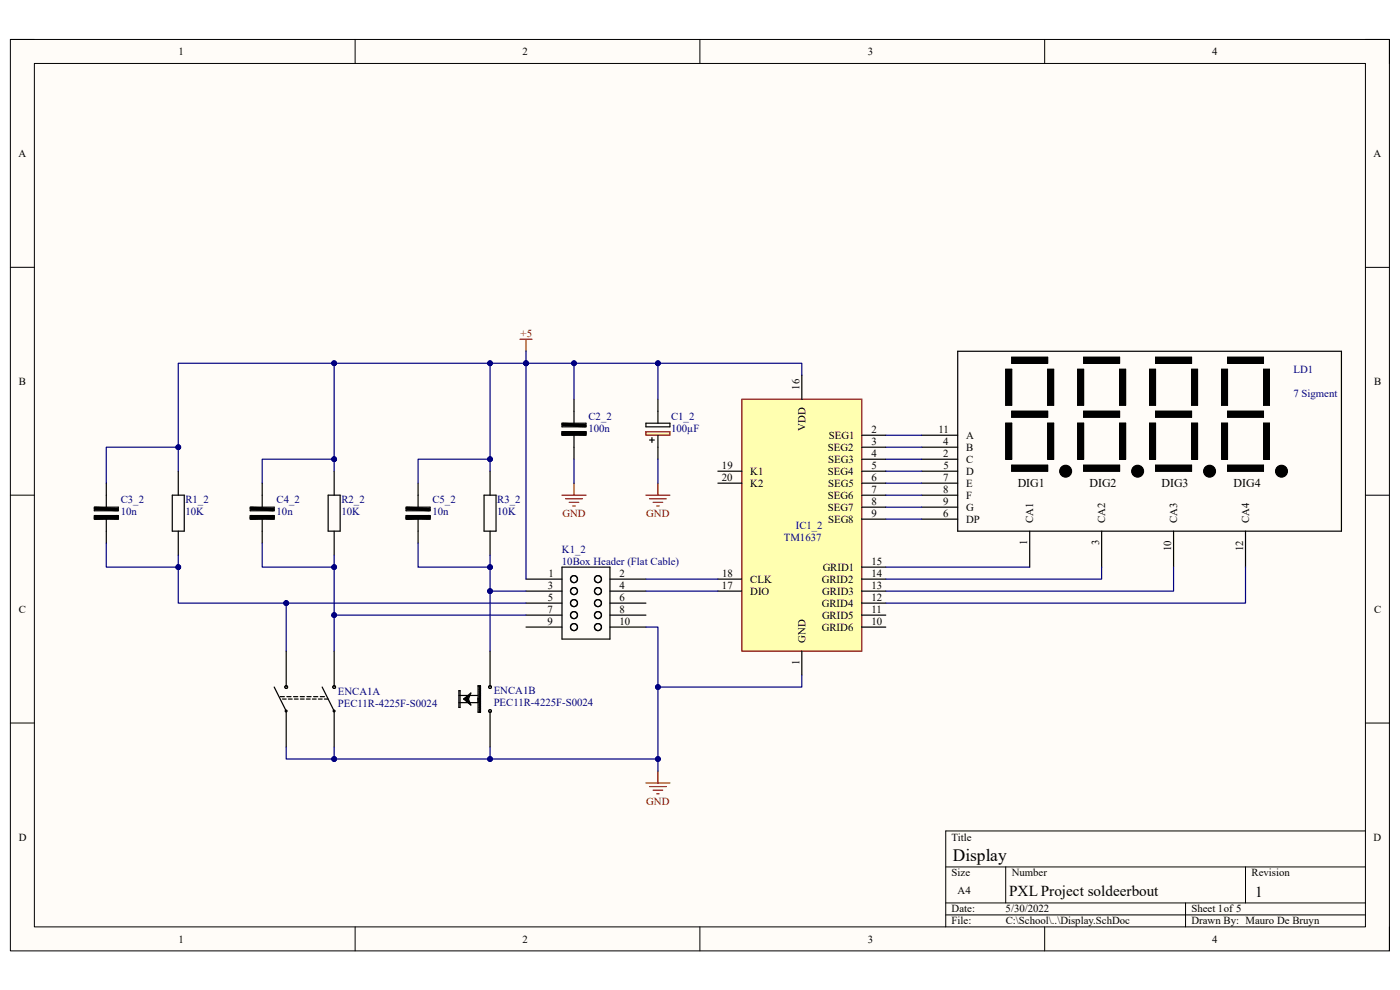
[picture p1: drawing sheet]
<svg xmlns="http://www.w3.org/2000/svg" width="297mm" height="210mm" viewBox="0 0 297 210" stroke-linecap="round" stroke-linejoin="round" font-family="sans-serif">
<path d="M2.2 8.4h292.6v193.3h-292.6z" fill-rule="evenodd" fill="#fffcf8"/>
<path d="M2.2 8.4h292.6v193.3h-292.6z" fill="none" stroke="#000" stroke-width=".21"/>
<path d="M7.3 13.5h282.4v183.1h-282.4z" fill-rule="evenodd" fill="#fffcf8"/>
<g fill="none" stroke="#000" stroke-width=".21">
<path d="M2.2 8.4h5.1M7.3 13.5h282.4v183.1h-282.4zM75.3 8.4v5.1M148.5 8.4v5.1M221.6 8.4v5.1M289.7 8.4h5.1v5.1M2.2 56.7h5.1M289.7 56.7h5.1M213.4 78.3h1.2v7.7h-1.2zM214.6 75.8h7.7v1.3h-7.7zM222.3 78.3h1.2v7.7h-1.2zM228.6 78.3h1.3v7.7h-1.3z"/>
<path d="M229.9 75.8h7.6v1.3h-7.6zM237.5 78.3h1.3v7.7h-1.3zM243.9 78.3h1.3v7.7h-1.3zM245.2 75.8h7.6v1.3h-7.6zM252.8 78.3h1.3v7.7h-1.3zM259.2 78.3h1.2v7.7h-1.2zM260.4 75.8h7.7v1.3h-7.7zM268.1 78.3h1.2v7.7h-1.2zM213.4 89.8h1.2v7.6h-1.2zM214.6 87.2h7.7v1.3h-7.7zM214.6 98.7h7.7v1.3h-7.7zM222.3 89.8h1.2v7.6h-1.2z"/>
<path d="M228.6 89.8h1.3v7.6h-1.3zM229.9 87.2h7.6v1.3h-7.6zM229.9 98.7h7.6v1.3h-7.6zM237.5 89.8h1.3v7.6h-1.3zM243.9 89.8h1.3v7.6h-1.3zM245.2 87.2h7.6v1.3h-7.6zM245.2 98.7h7.6v1.3h-7.6zM252.8 89.8h1.3v7.6h-1.3zM259.2 89.8h1.2v7.6h-1.2zM260.4 87.2h7.7v1.3h-7.7zM260.4 98.7h7.7v1.3h-7.7zM268.1 89.8h1.2v7.6h-1.2z"/>
<path d="M2.2 105h5.1M289.7 105.1h5.1M2.2 153.4h5.1M289.7 153.4h5.1M289.7 176.3h-89.1v20.3M75.3 196.6v5.1M148.5 196.6v5.1M200.6 183.9h89.1M200.6 191.5h89.1M200.6 194.1h89.1M213.4 183.9v7.6M221.6 196.6v5.1"/>
<path d="M251.5 191.5v5.1M264.2 183.9v7.6M294.8 196.6v5.1"/>
<circle cx="226.1" cy="100" r="1.27"/>
<circle cx="226.1" cy="100" r="1.11"/>
<circle cx="241.3" cy="100" r="1.11"/>
<circle cx="241.3" cy="100" r="1.27"/>
<circle cx="256.6" cy="100" r="1.27"/>
<circle cx="256.6" cy="100" r="1.11"/>
<circle cx="271.9" cy="100" r="1.27"/>
<circle cx="271.9" cy="100" r="1.11"/>
</g>
<g fill="none" stroke="#000" stroke-width=".25">
<path d="M203.2 74.5h81.4v38.2h-81.4zM195.5 100h7.7M195.5 97.4h7.7M195.5 94.9h7.7M195.5 92.3h7.7M195.5 110.1h7.7M195.5 107.6h7.7M195.5 105.1h7.7M195.5 102.5h7.7M218.5 112.7v7.6M233.7 112.7v7.6M249 112.7v7.6"/>
<path d="M264.2 112.7v7.6"/>
</g>
<g fill="#000">
<path d="M213.4 78.3h1.2v7.7h-1.2z" fill-rule="evenodd"/>
<path d="M214.6 75.8h7.7v1.3h-7.7z" fill-rule="evenodd"/>
<path d="M222.3 78.3h1.2v7.7h-1.2z" fill-rule="evenodd"/>
<path d="M228.6 78.3h1.3v7.7h-1.3z" fill-rule="evenodd"/>
<path d="M229.9 75.8h7.6v1.3h-7.6z" fill-rule="evenodd"/>
<path d="M237.5 78.3h1.3v7.7h-1.3z" fill-rule="evenodd"/>
<path d="M243.9 78.3h1.3v7.7h-1.3z" fill-rule="evenodd"/>
<path d="M245.2 75.8h7.6v1.3h-7.6z" fill-rule="evenodd"/>
<path d="M252.8 78.3h1.3v7.7h-1.3z" fill-rule="evenodd"/>
<path d="M259.2 78.3h1.2v7.7h-1.2z" fill-rule="evenodd"/>
<path d="M260.4 75.8h7.7v1.3h-7.7z" fill-rule="evenodd"/>
<path d="M268.1 78.3h1.2v7.7h-1.2z" fill-rule="evenodd"/>
<path d="M213.4 89.8h1.2v7.6h-1.2z" fill-rule="evenodd"/>
<path d="M214.6 87.2h7.7v1.3h-7.7z" fill-rule="evenodd"/>
<path d="M214.6 98.7h7.7v1.3h-7.7z" fill-rule="evenodd"/>
<path d="M222.3 89.8h1.2v7.6h-1.2z" fill-rule="evenodd"/>
<path d="M228.6 89.8h1.3v7.6h-1.3z" fill-rule="evenodd"/>
<path d="M229.9 87.2h7.6v1.3h-7.6z" fill-rule="evenodd"/>
<path d="M229.9 98.7h7.6v1.3h-7.6z" fill-rule="evenodd"/>
<path d="M237.5 89.8h1.3v7.6h-1.3z" fill-rule="evenodd"/>
<path d="M243.9 89.8h1.3v7.6h-1.3z" fill-rule="evenodd"/>
<path d="M245.2 87.2h7.6v1.3h-7.6z" fill-rule="evenodd"/>
<path d="M245.2 98.7h7.6v1.3h-7.6z" fill-rule="evenodd"/>
<path d="M252.8 89.8h1.3v7.6h-1.3z" fill-rule="evenodd"/>
<path d="M259.2 89.8h1.2v7.6h-1.2z" fill-rule="evenodd"/>
<path d="M260.4 87.2h7.7v1.3h-7.7z" fill-rule="evenodd"/>
<path d="M260.4 98.7h7.7v1.3h-7.7z" fill-rule="evenodd"/>
<path d="M268.1 89.8h1.2v7.6h-1.2z" fill-rule="evenodd"/>
<circle cx="226.1" cy="100" r="1.27"/>
<circle cx="241.3" cy="100" r="1.27"/>
<circle cx="256.6" cy="100" r="1.27"/>
<circle cx="271.9" cy="100" r="1.27"/>
</g>
<path d="M157.4 84.7h25.4v53.4h-25.4z" fill-rule="evenodd" fill="#ffffb0"/>
<path d="M157.4 84.7h25.4v53.4h-25.4z" fill="none" stroke="#800000" stroke-width=".25"/>
<g fill="none" stroke="#000" stroke-width=".25">
<path d="M170.1 79.6v5.1M152.3 100h5.1M182.8 92.3h5.1M182.8 94.9h5.1M182.8 97.4h5.1M182.8 100h5.1M152.3 102.5h5.1M182.8 102.5h5.1M182.8 105.1h5.1M182.8 107.6h5.1M182.8 110.1h5.1M152.3 122.9h5.1"/>
<path d="M152.3 125.4h5.1M170.1 138.1v5.1M182.8 133h5.1M182.8 122.9h5.1M182.8 125.4h5.1M182.8 120.3h5.1M182.8 127.9h5.1M182.8 130.5h5.1"/>
</g>
<path d="M137 91.6h5.1v.7h-5.1z" fill-rule="evenodd" fill="#ffffb0"/>
<g fill="none" stroke="#800000" stroke-width=".25">
<path d="M110.3 72h2.6M111.6 72v2.5M137 91.6h5.1v.7h-5.1zM119.2 105h5.1M120 105.8h3.5M120.8 106.6h2M121.5 107.3h.5M121.8 102.5v2.5M137 105h5.1M137.8 105.8h3.6M138.6 106.6h2M139.3 107.3h.5"/>
<path d="M139.6 102.5v2.5M137 166.1h5.1M137.8 166.9h3.6M138.6 167.6h2M139.3 168.4h.5M139.6 163.6v2.5"/>
</g>
<g fill="none" stroke="#000" stroke-width=".25">
<path d="M37.8 100v5M70.9 100v5M104 100v5M119.2 89.8h5.1v.7h-5.1zM119.2 91.6h5.1v.7h-5.1zM121.8 84.7v5.1M121.8 92.3v5.1M137 89.8h5.1v.7h-5.1zM137.8 93.3h1M138.3 92.8v1.1M139.6 84.7v5.1M139.6 92.3v5.1"/>
<path d="M20 107.6h5.1v.8h-5.1zM20 109.4h5.1v.7h-5.1zM22.6 102.5v5.1M22.6 110.1v5.1M36.5 105h2.6v7.7h-2.6zM37.8 112.7v5.1M53.1 107.6h5.1v.8h-5.1zM53.1 109.4h5.1v.7h-5.1zM55.6 102.5v5.1M55.6 110.1v5.1M69.6 105h2.6v7.7h-2.6zM70.9 112.7v5.1"/>
<path d="M86.2 107.6h5v.8h-5zM86.2 109.4h5v.7h-5zM88.7 102.5v5.1M88.7 110.1v5.1M102.7 105h2.5v7.7h-2.5zM104 112.7v5.1M60.7 138.1v7.6M70.9 138.1v7.6M104 138.1v7.6M111.6 122.9h7.6M111.6 125.4h7.6M111.6 127.9h7.6"/>
<path d="M111.6 130.5h7.6M111.6 133h7.6M119.2 120.3h10.2v15.3h-10.2zM129.4 122.9h7.6M129.4 125.4h7.6M129.4 127.9h7.6M129.4 130.5h7.6M129.4 133h7.6M58.2 145.7l2.5 5.1v7.7M59.4 147.8h.9M59.9 148.3h.8M60.6 150.7h.3v.3h-.3z"/>
<path d="M60.9 147.8h.8M61.2 148.3h.8M62.3 147.8h.9M62.5 148.3h.8M63.7 147.8h.9M63.7 148.3h.8M65 148.3h.8M65.1 147.8h.9M66.3 148.3h.8M66.5 147.8h.9M67.6 148.3h.7M68 147.8h.8"/>
<path d="M68.3 145.7l2.6 5.1v7.7M68.8 148.3h.8M70.8 150.7h.2v.3h-.2zM97.4 146.5h.2v3.6h-.2zM97.4 147.5h4M97.4 149.1h4M98.4 148.3l1.5-1.3-.5 1.3 .5 1.3zM98.4 148.3l1.2-.8-1 .8 1 1-.7-1 .5 .5-.5-.8 .5-.2-.3 .5 .3 .2M101.4 145.5h.5v5.6h-.5zM101.7 145.5v5.6l.2-.3-.2-.2 .2-.3-.2-.2 .2-.3-.2-.2 .2-.3-.2-.2 .2-.3h-.2M101.9 145.5l-.2 .2 .2 .3-.2 .3 .2 .2-.2 .3 .2 .2-.2 .3 .2 .2-.2 .3 .2 .2-.5 .3h.3l.2 .2h-.2M104 150.8v7.7"/>
<circle cx="121.8" cy="133" r=".74"/>
<circle cx="121.8" cy="122.9" r=".74"/>
<circle cx="121.8" cy="130.5" r=".74"/>
<circle cx="121.8" cy="125.4" r=".74"/>
<circle cx="121.8" cy="127.9" r=".74"/>
<circle cx="126.9" cy="125.4" r=".74"/>
<circle cx="126.9" cy="127.9" r=".74"/>
<circle cx="126.9" cy="122.9" r=".74"/>
<circle cx="126.9" cy="133" r=".74"/>
<circle cx="126.9" cy="130.5" r=".74"/>
</g>
<path d="M119.5 90l4.6 .3M119.5 91.8l4.6 .3M124.1 91.8l-4.6 .3M20.3 107.8l4.5 .3M20.3 109.6l4.5 .3M24.8 109.6l-4.5 .3M53.3 107.8l4.6 .3M53.3 109.6l4.6 .3M57.9 109.6l-4.6 .3M86.4 107.8l4.6 .3M86.4 109.6l4.6 .3M91 109.6l-4.6 .3" fill="none" stroke="#000" stroke-width=".76"/>
<g fill="none" stroke="#000" stroke-width=".21">
<circle cx="60.7" cy="145.7" r=".31"/>
<circle cx="70.9" cy="145.7" r=".31"/>
<circle cx="104" cy="150.8" r=".31"/>
<circle cx="104" cy="145.7" r=".31"/>
</g>
<g fill="none" stroke="#000080" stroke-width=".25">
<path d="M111.6 74.5v2.6h10.2M187.9 92.3h7.6M187.9 94.9h7.6M187.9 97.4h7.6M187.9 100h7.6M187.9 102.5h7.6M187.9 105.1h7.6M187.9 107.6h7.6M187.9 110.1h7.6M187.9 120.3h30.6M233.7 120.3v2.6h-45.8M249 120.3v5.1h-61.1"/>
<path d="M264.2 120.3v7.6h-76.3"/>
</g>
<circle cx="121.8" cy="77.1" r=".51" fill="#000080"/>
<circle cx="121.8" cy="77.1" r=".51" fill="none" stroke="#000080" stroke-width=".21"/>
<circle cx="111.6" cy="77.1" r=".51" fill="#000080"/>
<circle cx="111.6" cy="77.1" r=".51" fill="none" stroke="#000080" stroke-width=".21"/>
<path d="M104 97.4h-15.3v5.1" fill="none" stroke="#000080" stroke-width=".25"/>
<circle cx="104" cy="97.4" r=".51" fill="#000080"/>
<circle cx="104" cy="97.4" r=".51" fill="none" stroke="#000080" stroke-width=".21"/>
<path d="M70.9 97.4h-15.3v5.1" fill="none" stroke="#000080" stroke-width=".25"/>
<circle cx="70.9" cy="97.4" r=".51" fill="#000080"/>
<circle cx="70.9" cy="97.4" r=".51" fill="none" stroke="#000080" stroke-width=".21"/>
<path d="M37.8 94.9h-15.2v7.6" fill="none" stroke="#000080" stroke-width=".25"/>
<circle cx="37.8" cy="94.9" r=".51" fill="#000080"/>
<circle cx="37.8" cy="94.9" r=".51" fill="none" stroke="#000080" stroke-width=".21"/>
<path d="M22.6 115.2v5.1h15.2v-2.5" fill="none" stroke="#000080" stroke-width=".25"/>
<circle cx="37.8" cy="120.3" r=".51" fill="#000080"/>
<circle cx="37.8" cy="120.3" r=".51" fill="none" stroke="#000080" stroke-width=".21"/>
<path d="M55.6 115.2v5.1h15.3v-2.5" fill="none" stroke="#000080" stroke-width=".25"/>
<circle cx="70.9" cy="120.3" r=".51" fill="#000080"/>
<circle cx="70.9" cy="120.3" r=".51" fill="none" stroke="#000080" stroke-width=".21"/>
<path d="M88.7 115.2v5.1h15.3v-2.5" fill="none" stroke="#000080" stroke-width=".25"/>
<circle cx="104" cy="120.3" r=".51" fill="#000080"/>
<circle cx="104" cy="120.3" r=".51" fill="none" stroke="#000080" stroke-width=".21"/>
<path d="M111.6 77.1v45.8M121.8 97.4v5.1M139.6 97.4v5.1M137 122.9h15.3M137 125.4h15.3" fill="none" stroke="#000080" stroke-width=".25"/>
<circle cx="111.6" cy="77.1" r=".51" fill="#000080"/>
<circle cx="111.6" cy="77.1" r=".51" fill="none" stroke="#000080" stroke-width=".21"/>
<path d="M104 120.3v5.1h7.6" fill="none" stroke="#000080" stroke-width=".25"/>
<circle cx="104" cy="125.4" r=".51" fill="#000080"/>
<circle cx="104" cy="125.4" r=".51" fill="none" stroke="#000080" stroke-width=".21"/>
<circle cx="104" cy="120.3" r=".51" fill="#000080"/>
<circle cx="104" cy="120.3" r=".51" fill="none" stroke="#000080" stroke-width=".21"/>
<path d="M70.9 120.3v10.2h40.7" fill="none" stroke="#000080" stroke-width=".25"/>
<circle cx="70.9" cy="130.5" r=".51" fill="#000080"/>
<circle cx="70.9" cy="130.5" r=".51" fill="none" stroke="#000080" stroke-width=".21"/>
<circle cx="70.9" cy="120.3" r=".51" fill="#000080"/>
<circle cx="70.9" cy="120.3" r=".51" fill="none" stroke="#000080" stroke-width=".21"/>
<path d="M121.8 84.7v-7.6h17.8v7.6" fill="none" stroke="#000080" stroke-width=".25"/>
<circle cx="139.6" cy="77.1" r=".51" fill="#000080"/>
<circle cx="139.6" cy="77.1" r=".51" fill="none" stroke="#000080" stroke-width=".21"/>
<circle cx="121.8" cy="77.1" r=".51" fill="#000080"/>
<circle cx="121.8" cy="77.1" r=".51" fill="none" stroke="#000080" stroke-width=".21"/>
<path d="M139.6 77.1h30.5v2.5" fill="none" stroke="#000080" stroke-width=".25"/>
<circle cx="139.6" cy="77.1" r=".51" fill="#000080"/>
<circle cx="139.6" cy="77.1" r=".51" fill="none" stroke="#000080" stroke-width=".21"/>
<path d="M111.6 77.1h-73.8v22.9" fill="none" stroke="#000080" stroke-width=".25"/>
<circle cx="111.6" cy="77.1" r=".51" fill="#000080"/>
<circle cx="111.6" cy="77.1" r=".51" fill="none" stroke="#000080" stroke-width=".21"/>
<circle cx="104" cy="77.1" r=".51" fill="#000080"/>
<circle cx="104" cy="77.1" r=".51" fill="none" stroke="#000080" stroke-width=".21"/>
<circle cx="70.9" cy="77.1" r=".51" fill="#000080"/>
<circle cx="70.9" cy="77.1" r=".51" fill="none" stroke="#000080" stroke-width=".21"/>
<circle cx="37.8" cy="94.9" r=".51" fill="#000080"/>
<circle cx="37.8" cy="94.9" r=".51" fill="none" stroke="#000080" stroke-width=".21"/>
<path d="M70.9 77.1v22.9" fill="none" stroke="#000080" stroke-width=".25"/>
<circle cx="70.9" cy="97.4" r=".51" fill="#000080"/>
<circle cx="70.9" cy="97.4" r=".51" fill="none" stroke="#000080" stroke-width=".21"/>
<circle cx="70.9" cy="77.1" r=".51" fill="#000080"/>
<circle cx="70.9" cy="77.1" r=".51" fill="none" stroke="#000080" stroke-width=".21"/>
<path d="M104 77.1v22.9" fill="none" stroke="#000080" stroke-width=".25"/>
<circle cx="104" cy="97.4" r=".51" fill="#000080"/>
<circle cx="104" cy="97.4" r=".51" fill="none" stroke="#000080" stroke-width=".21"/>
<circle cx="104" cy="77.1" r=".51" fill="#000080"/>
<circle cx="104" cy="77.1" r=".51" fill="none" stroke="#000080" stroke-width=".21"/>
<path d="M137 133h2.6v12.7h30.5v-2.5" fill="none" stroke="#000080" stroke-width=".25"/>
<circle cx="139.6" cy="145.7" r=".51" fill="#000080"/>
<circle cx="139.6" cy="145.7" r=".51" fill="none" stroke="#000080" stroke-width=".21"/>
<path d="M70.9 130.5v7.6" fill="none" stroke="#000080" stroke-width=".25"/>
<circle cx="70.9" cy="130.5" r=".51" fill="#000080"/>
<circle cx="70.9" cy="130.5" r=".51" fill="none" stroke="#000080" stroke-width=".21"/>
<path d="M60.7 127.9v10.2" fill="none" stroke="#000080" stroke-width=".25"/>
<circle cx="60.7" cy="127.9" r=".51" fill="#000080"/>
<circle cx="60.7" cy="127.9" r=".51" fill="none" stroke="#000080" stroke-width=".21"/>
<path d="M104 125.4v12.7" fill="none" stroke="#000080" stroke-width=".25"/>
<circle cx="104" cy="125.4" r=".51" fill="#000080"/>
<circle cx="104" cy="125.4" r=".51" fill="none" stroke="#000080" stroke-width=".21"/>
<path d="M60.7 158.5v2.5h78.9" fill="none" stroke="#000080" stroke-width=".25"/>
<circle cx="70.9" cy="161" r=".51" fill="#000080"/>
<circle cx="70.9" cy="161" r=".51" fill="none" stroke="#000080" stroke-width=".21"/>
<circle cx="104" cy="161" r=".51" fill="#000080"/>
<circle cx="104" cy="161" r=".51" fill="none" stroke="#000080" stroke-width=".21"/>
<circle cx="139.6" cy="161" r=".51" fill="#000080"/>
<circle cx="139.6" cy="161" r=".51" fill="none" stroke="#000080" stroke-width=".21"/>
<path d="M104 158.5v2.5" fill="none" stroke="#000080" stroke-width=".25"/>
<circle cx="104" cy="161" r=".51" fill="#000080"/>
<circle cx="104" cy="161" r=".51" fill="none" stroke="#000080" stroke-width=".21"/>
<path d="M70.9 158.5v2.5" fill="none" stroke="#000080" stroke-width=".25"/>
<circle cx="70.9" cy="161" r=".51" fill="#000080"/>
<circle cx="70.9" cy="161" r=".51" fill="none" stroke="#000080" stroke-width=".21"/>
<path d="M139.6 145.7v17.9" fill="none" stroke="#000080" stroke-width=".25"/>
<circle cx="139.6" cy="145.7" r=".51" fill="#000080"/>
<circle cx="139.6" cy="145.7" r=".51" fill="none" stroke="#000080" stroke-width=".21"/>
<circle cx="139.6" cy="161" r=".51" fill="#000080"/>
<circle cx="139.6" cy="161" r=".51" fill="none" stroke="#000080" stroke-width=".21"/>
<path d="M37.8 120.3v7.6h73.8" fill="none" stroke="#000080" stroke-width=".25"/>
<circle cx="60.7" cy="127.9" r=".51" fill="#000080"/>
<circle cx="60.7" cy="127.9" r=".51" fill="none" stroke="#000080" stroke-width=".21"/>
<circle cx="37.8" cy="120.3" r=".51" fill="#000080"/>
<circle cx="37.8" cy="120.3" r=".51" fill="none" stroke="#000080" stroke-width=".21"/>
<text font-size="3.7" x="202.1" y="182.6">Display</text>
<g font-size="3.2">
<text x="214.1" y="190.1">PXL Project soldeerbout</text>
<text x="266.3" y="190.3">1</text>
</g>
<g font-size="2.5">
<text x="215.9" y="103.2">DIG1</text>
<text x="231.2" y="103.2">DIG2</text>
<text x="246.4" y="103.2">DIG3</text>
<text x="261.7" y="103.2">DIG4</text>
</g>
<g font-size="2.3">
<text x="37.9" y="11.7">1</text>
<text x="110.9" y="11.7">2</text>
<text x="184.1" y="11.7">3</text>
<text x="257.1" y="11.7">4</text>
<text x="3.9" y="33.3">A</text>
<text x="291.4" y="33.3">A</text>
<text x="4" y="81.6">B</text>
<text x="169.6" y="82.6" transform="rotate(-90 169.6 82.6)">16</text>
<text x="291.5" y="81.6">B</text>
<text x="170.9" y="91.4" transform="rotate(-90 170.9 91.4)">VDD</text>
<text x="175.6" y="95.6">SEG2</text>
<text x="175.9" y="93.1">SEG1</text>
<text x="184.9" y="91.8">2</text>
<text x="184.9" y="94.4">3</text>
<text x="199.1" y="91.8">11</text>
<text x="200.1" y="94.4">4</text>
<text x="205" y="95.6">B</text>
<text x="205" y="93.1">A</text>
<text x="153.1" y="102">20</text>
<text x="153.2" y="99.4">19</text>
<text x="159.2" y="100.7">K1</text>
<text x="175.6" y="100.7">SEG4</text>
<text x="175.7" y="98.2">SEG3</text>
<text x="184.9" y="96.9">4</text>
<text x="184.9" y="99.4">5</text>
<text x="184.9" y="102">6</text>
<text x="200.1" y="96.9">2</text>
<text x="200.1" y="102">7</text>
<text x="200.2" y="99.4">5</text>
<text x="205" y="100.7">D</text>
<text x="205" y="98.2">C</text>
<text x="159.2" y="103.3">K2</text>
<text x="175.6" y="105.8">SEG6</text>
<text x="175.7" y="103.3">SEG5</text>
<text x="184.9" y="104.5">7</text>
<text x="184.9" y="107.1">8</text>
<text x="200.1" y="107.1">9</text>
<text x="200.1" y="104.5">8</text>
<text x="205" y="105.8">F</text>
<text x="205" y="103.3">E</text>
<text x="175.6" y="108.3">SEG7</text>
<text x="175.7" y="110.9">SEG8</text>
<text x="184.9" y="109.6">9</text>
<text x="200.1" y="109.6">6</text>
<text x="205" y="110.9">DP</text>
<text x="205" y="108.3">G</text>
<text x="219.2" y="110.9" transform="rotate(-90 219.2 110.9)">CA1</text>
<text x="234.5" y="110.9" transform="rotate(-90 234.5 110.9)">CA2</text>
<text x="249.7" y="110.9" transform="rotate(-90 249.7 110.9)">CA3</text>
<text x="265" y="110.9" transform="rotate(-90 265 110.9)">CA4</text>
<text x="184.9" y="119.8">15</text>
<text x="217.9" y="115.6" transform="rotate(-90 217.9 115.6)">1</text>
<text x="233.2" y="115.7" transform="rotate(-90 233.2 115.7)">3</text>
<text x="248.5" y="116.9" transform="rotate(-90 248.5 116.9)">10</text>
<text x="263.7" y="116.9" transform="rotate(-90 263.7 116.9)">12</text>
<text x="116.2" y="124.9">3</text>
<text x="116.3" y="122.3">1</text>
<text x="131.4" y="122.3">2</text>
<text x="131.4" y="124.9">4</text>
<text x="153.2" y="124.9">17</text>
<text x="153.2" y="122.3">18</text>
<text x="159.2" y="123.6">CLK</text>
<text x="174.4" y="123.6">GRID2</text>
<text x="174.5" y="121.1">GRID1</text>
<text x="184.9" y="122.3">14</text>
<text x="184.9" y="124.9">13</text>
<text x="4" y="130">C</text>
<text x="116.2" y="130">7</text>
<text x="116.2" y="127.4">5</text>
<text x="131.4" y="127.4">6</text>
<text x="131.4" y="130">8</text>
<text x="159.2" y="126.2">DIO</text>
<text x="174.4" y="128.7">GRID4</text>
<text x="174.4" y="131.2">GRID5</text>
<text x="174.5" y="126.2">GRID3</text>
<text x="184.9" y="127.4">12</text>
<text x="184.9" y="130">11</text>
<text x="291.5" y="130">C</text>
<text x="116.1" y="132.5">9</text>
<text x="131.4" y="132.5">10</text>
<text x="170.9" y="136.3" transform="rotate(-90 170.9 136.3)">GND</text>
<text x="174.4" y="133.8">GRID6</text>
<text x="184.9" y="132.5">10</text>
<text x="169.6" y="141" transform="rotate(-90 169.6 141)">1</text>
<text x="4" y="178.3">D</text>
<text x="201.9" y="178.3">Title</text>
<text x="291.4" y="178.3">D</text>
<text x="201.9" y="185.9">Size</text>
<text x="214.6" y="185.9">Number</text>
<text x="265.5" y="185.9">Revision</text>
<text x="203.2" y="189.7">A4</text>
<text x="201.9" y="193.5">Date:</text>
<text x="201.9" y="196.1">File:</text>
<text x="213.3" y="193.5">5/30/2022</text>
<text x="213.4" y="196.1">C:\School\..\Display.SchDoc</text>
<text x="252.8" y="196.1">Drawn By: Mauro De Bruyn</text>
<text x="252.8" y="193.5">Sheet 1of 5</text>
<text x="37.9" y="199.9">1</text>
<text x="110.9" y="199.9">2</text>
<text x="184.1" y="199.9">3</text>
<text x="257.1" y="199.9">4</text>
</g>
<g font-size="2.3" fill="#800000">
<text x="110.4" y="71.5">+5</text>
<text x="119.3" y="109.6">GND</text>
<text x="137.1" y="109.6">GND</text>
<text x="137.1" y="170.7">GND</text>
</g>
<g font-size="2.3" fill="#000080">
<text x="274.4" y="79.1">LD1</text>
<text x="124.8" y="89">C2_2</text>
<text x="142.4" y="89">C1_2</text>
<text x="274.4" y="84.2">7 Sigment</text>
<text x="124.8" y="91.6">100n</text>
<text x="142.4" y="91.6">100µF</text>
<text x="25.6" y="106.8">C3_2</text>
<text x="39.3" y="106.8">R1_2</text>
<text x="58.7" y="106.8">C4_2</text>
<text x="72.4" y="106.8">R2_2</text>
<text x="91.7" y="106.8">C5_2</text>
<text x="105.5" y="106.8">R3_2</text>
<text x="25.6" y="109.3">10n</text>
<text x="39.3" y="109.3">10K</text>
<text x="58.7" y="109.3">10n</text>
<text x="72.4" y="109.3">10K</text>
<text x="91.7" y="109.3">10n</text>
<text x="105.5" y="109.3">10K</text>
<text x="168.8" y="112.1">IC1_2</text>
<text x="119.2" y="117.3">K1_2</text>
<text x="119.2" y="119.8">10Box Header (Flat Cable)</text>
<text x="166.3" y="114.7">TM1637</text>
<text x="71.7" y="147.4">ENCA1A</text>
<text x="104.7" y="147.3">ENCA1B</text>
<text x="104.7" y="149.8">PEC11R-4225F-S0024</text>
<text x="71.7" y="150">PEC11R-4225F-S0024</text>
</g>
</svg>
